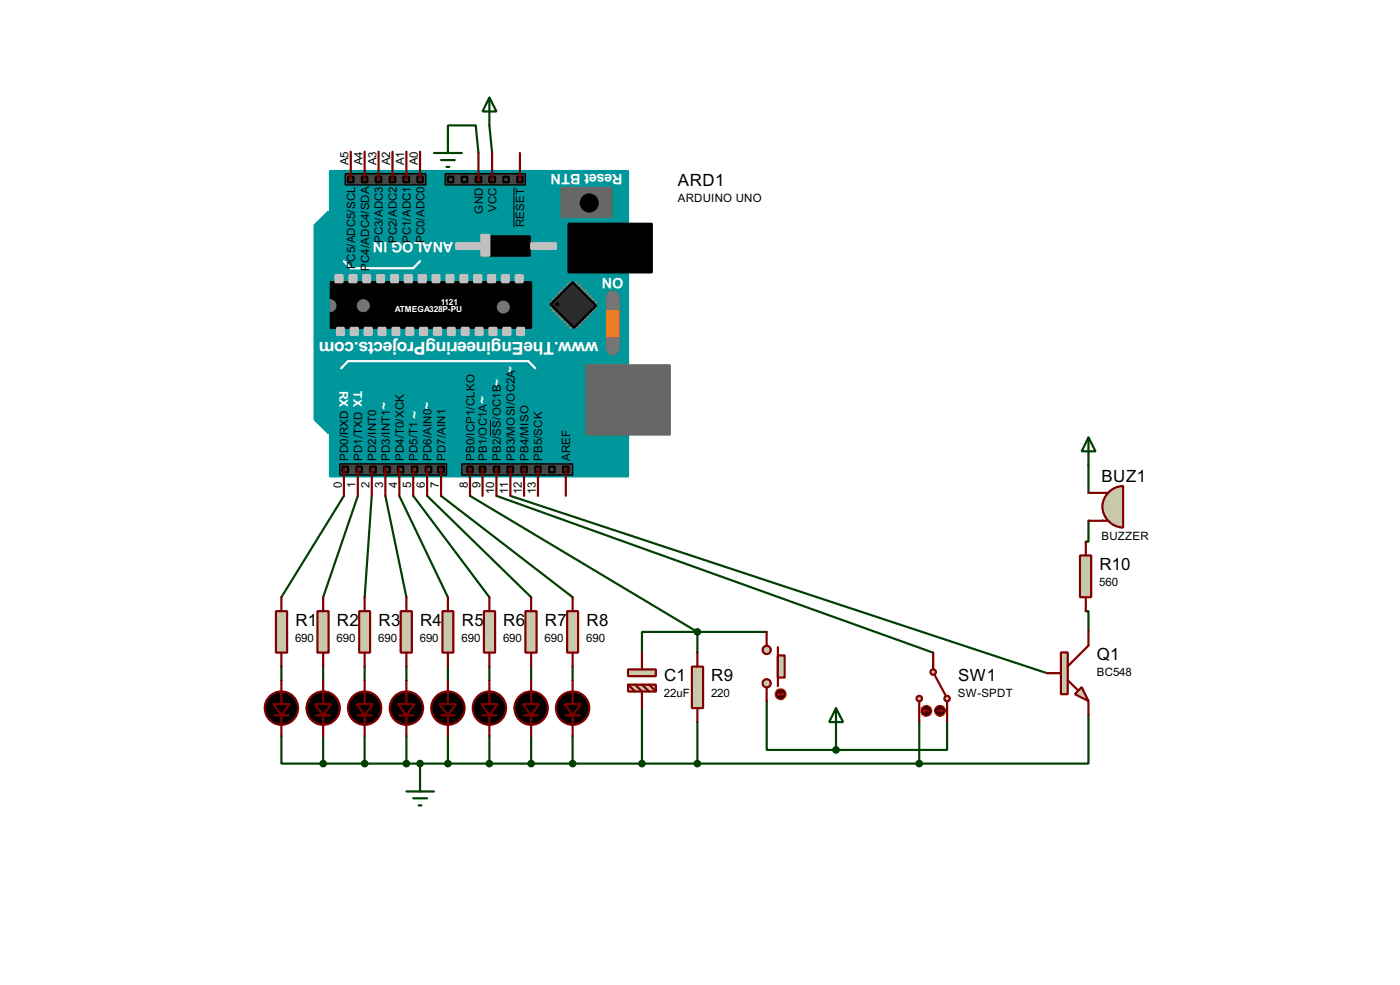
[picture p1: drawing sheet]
<svg xmlns="http://www.w3.org/2000/svg" width="256mm" height="180mm" viewBox="0 0 256 180" stroke-linecap="round" stroke-linejoin="round" font-family="sans-serif">
<g fill="none" stroke="#004000" stroke-width=".4">
<path d="M82.1 25.5v-2.5h5.1l.5 5M89.7 23l.5 5M63 90.8l-11.4 18.5M65.6 90.8l-6.4 18.5M68.1 90.8l-1.3 18.5M70.6 90.8l3.9 18.5M73.2 90.8l8.9 18.5M75.7 90.8l14 18.5M78.3 90.8l19 18.5M80.8 90.8l24.1 18.5M86.1 90.8l41.7 24.9M91 90.8l80 28.7"/>
<path d="M93.5 90.8l98.3 32.4M199.4 95.3v3.9h-.5M199.4 85.1v5.1M127.8 115.7h-10.2v3.8M127.8 115.7v3.8M127.8 115.7h12.7M198.9 111.9h.5v3.7M51.6 134.7v5.1h7.6M51.6 122v2.6M59.2 122v2.6M59.2 134.7v5.1M59.2 139.8h109.2"/>
<path d="M66.8 122v2.6M66.8 134.7v5.1M74.5 122v2.6M74.5 134.7v5.1M77 139.8v2.5M82.1 122v2.6M82.1 134.7v5.1M89.7 122v2.6M89.7 134.7v5.1M97.3 122v2.6M97.3 134.7v5.1M104.9 122v2.6"/>
<path d="M104.9 134.7v5.1M117.6 129.6v10.2M127.8 132.2v7.6M140.5 128.4v8.9h12.7M153.2 134.7v2.6M168.4 132.2v7.6M173.5 132.2v5.1h-20.3M199.4 130.9v8.9h-31"/>
</g>
<path d="M60.5 31.3h54.6v55.9h-54.6z" fill="#00979c" stroke="#00979c" stroke-width=".4"/>
<g fill="#686767" stroke="#686767" stroke-width=".4">
<path d="M107.5 66.9h15.2v12.7h-15.2z"/>
<path d="M102.9 34.4h9.1v5.3h-9.1z"/>
</g>
<path d="M60.5 51.7h36.8v8.3h-36.8zM88.2 43.3h8.9v3.5h-8.9zM104.2 41h15.2v8.9h-15.2z" fill="#000" stroke="#000" stroke-width=".4"/>
<path d="M63 47.8l1.3 1.3h11.4l1.3-1.3M62.5 67.4l1.3-1.3h33l1.3 1.3" fill="none" stroke="#fff" stroke-width=".4"/>
<g fill="#c0c0c0" stroke="#c0c0c0" stroke-width=".4">
<path d="M94.8 60h1.2v1.3h-1.2z"/>
<path d="M92.2 60h1.3v1.3h-1.3z"/>
<path d="M89.7 60h1.3v1.3h-1.3z"/>
<path d="M87.2 60h1.2v1.3h-1.2z"/>
<path d="M84.6 60h1.3v1.3h-1.3z"/>
<path d="M82.1 60h1.2v1.3h-1.2z"/>
<path d="M79.5 60h1.3v1.3h-1.3z"/>
<path d="M77 60h1.3v1.3h-1.3z"/>
<path d="M74.5 60h1.2v1.3h-1.2z"/>
<path d="M71.9 60h1.3v1.3h-1.3z"/>
<path d="M69.4 60h1.2v1.3h-1.2z"/>
<path d="M66.8 60h1.3v1.3h-1.3z"/>
<path d="M64.3 60h1.3v1.3h-1.3z"/>
<path d="M61.8 60h1.2v1.3h-1.2z"/>
<path d="M94.5 50.4h1.3v1.3h-1.3z"/>
<path d="M92 50.4h1.2v1.3h-1.2z"/>
<path d="M89.4 50.4h1.3v1.3h-1.3z"/>
<path d="M86.9 50.4h1.3v1.3h-1.3z"/>
<path d="M84.4 50.4h1.2v1.3h-1.2z"/>
<path d="M81.8 50.4h1.3v1.3h-1.3z"/>
<path d="M79.3 50.4h1.2v1.3h-1.2z"/>
<path d="M76.7 50.4h1.3v1.3h-1.3z"/>
<path d="M74.2 50.4h1.3v1.3h-1.3z"/>
<path d="M71.7 50.4h1.2v1.3h-1.2z"/>
<path d="M69.1 50.4h1.3v1.3h-1.3z"/>
<path d="M66.6 50.4h1.2v1.3h-1.2z"/>
<path d="M64 50.4h1.3v1.3h-1.3z"/>
<path d="M61.5 50.4h1.3v1.3h-1.3z"/>
<path d="M88.2 43h1.5v3.8h-1.5z"/>
<path d="M97.3 44.5h4.6v1.1h-4.6z"/>
<path d="M83.6 44.5h4.6v1.1h-4.6z"/>
</g>
<circle cx="107.9" cy="37.2" r="1.55" fill="#000" stroke="#000" stroke-width=".4"/>
<path d="M112.3 54.4v9.4" fill="none" stroke="#757575" stroke-width="2.6"/>
<path d="M111.3 57h2v4.6h-2z" fill="#ff8000" stroke="#ff8000" stroke-width=".4"/>
<g fill="none" stroke="#808080" stroke-width=".45">
<path d="M100.9 55.2l.5 .5M101.4 56l-.5 .5M101.4 54.7l.5 .5M101.9 56.5l-.5 .5M101.9 54.2l.5 .5M102.4 57l-.5 .5M102.4 53.7l.5 .5M102.9 57.5l-.5 .5M102.9 53.2l.5 .5M103.4 58l-.5 .5M103.4 52.7l.5 .5M103.9 58.5l-.5 .5"/>
<path d="M103.9 52.2l.5 .5M104.4 59l-.5 .5M104.4 51.7l.5 .5M104.9 59.5l-.5 .5M105.2 59.5l.5 .5M105.7 51.7l-.5 .5M105.7 59l.5 .5M106.2 52.2l-.5 .5M106.2 58.5l.5 .5M106.7 52.7l-.5 .5M106.7 58l.5 .5M107.2 53.2l-.5 .5"/>
<path d="M107.2 57.5l.5 .5M107.7 53.7l-.5 .5M107.7 57l.5 .5M108.2 54.2l-.5 .5M108.2 56.5l.5 .5M108.7 54.7l-.5 .5M108.7 56l.5 .5M109.2 55.2l-.5 .5"/>
</g>
<path d="M100.9 55.7l4-4 4.3 4.3-4 4z" fill-rule="evenodd" fill="#2c2c2c" stroke="#000" stroke-width=".4"/>
<circle cx="102.1" cy="55.7" r=".3" fill="#000" stroke="#000" stroke-width=".18"/>
<path d="M84.6 84.9h20.3v2.1h-20.3z" fill="#464646" stroke="#000" stroke-width=".25"/>
<circle cx="66.5" cy="56" r="1.1" fill="#757575" stroke="#757575" stroke-width=".18"/>
<g fill="#464646" stroke="#000" stroke-width=".4">
<path d="M103.2 85.4h1v1.1h-1z"/>
<path d="M98.1 85.4h1v1.1h-1z"/>
<path d="M95.5 85.4h1v1.1h-1z"/>
<path d="M93 85.4h1v1.1h-1z"/>
<path d="M90.5 85.4h1v1.1h-1z"/>
<path d="M87.9 85.4h1v1.1h-1z"/>
<path d="M100.6 85.4h1v1.1h-1z"/>
<path d="M85.6 85.4h1v1.1h-1z"/>
</g>
<g fill="#757575" stroke="#757575" stroke-width=".18">
<circle cx="92.2" cy="56.2" r="1.1"/>
<circle cx="60.4" cy="56" r="1.1"/>
</g>
<path d="M57.7 41.2l2.5-2.5v40.6l-2.5-2.5z" fill-rule="evenodd" fill="#00979c" stroke="#00979c" stroke-width=".4"/>
<g fill="#464646" stroke="#000" stroke-width=".25">
<path d="M81.6 31.8h14.7v2.1h-14.7z"/>
<path d="M62.3 84.9h19.5v2.1h-19.5z"/>
<path d="M63.3 31.8h14.7v2.1h-14.7z"/>
</g>
<g fill="#464646" stroke="#000" stroke-width=".4">
<path d="M92.2 32.4h1v1h-1z"/>
<path d="M87.2 32.4h1v1h-1z"/>
<path d="M82.1 32.4h1v1h-1z"/>
<path d="M84.6 32.4h1v1h-1z"/>
<path d="M89.7 32.4h1v1h-1z"/>
<path d="M94.8 32.4h1v1h-1z"/>
<path d="M80.3 85.4h1v1.1h-1z"/>
<path d="M78 85.4h1v1.1h-1z"/>
<path d="M75.5 85.4h1v1.1h-1z"/>
<path d="M72.9 85.4h1v1.1h-1z"/>
<path d="M70.4 85.4h1v1.1h-1z"/>
<path d="M67.8 85.4h1.1v1.1h-1.1z"/>
<path d="M65.3 85.4h1v1.1h-1z"/>
<path d="M62.8 85.4h1v1.1h-1z"/>
<path d="M76.5 32.4h1v1h-1z"/>
<path d="M73.9 32.4h1.1v1h-1.1z"/>
<path d="M71.4 32.4h1v1h-1z"/>
<path d="M68.9 32.4h1v1h-1z"/>
<path d="M66.3 32.4h1v1h-1z"/>
<path d="M63.8 32.4h1v1h-1z"/>
</g>
<g fill="none" stroke="#800000" stroke-width=".4">
<path d="M64.3 27.8v5.1M66.8 27.8v5.1M69.4 27.8v5.1M71.9 27.8v5.1M74.5 27.8v5.1M77 27.8v5.1M87.7 28v5.1M90.2 28v5.1M95.3 28v5.1M63 85.7v5.1M65.6 85.7v5.1M68.1 85.7v5.1"/>
<path d="M70.6 85.7v5.1M73.2 85.7v5.1M75.7 85.7v5.1M78.3 85.7v5.1M80.8 85.7v5.1M86.1 85.7v5.1M88.4 85.7v5.1M91 85.7v5.1M93.5 85.7v5.1M96 85.7v5.1M98.6 85.7v5.1M103.7 85.7v5.1"/>
</g>
<path d="M94.2 34.4v7.2M89.9 76.8v2.9" fill="none" stroke="#000" stroke-width=".18"/>
<path d="M50.6 111.9h2v7.6h-2z" fill="#c8c8aa" stroke="#800000" stroke-width=".4"/>
<path d="M51.6 109.3v2.6M51.6 119.5v2.5" fill="none" stroke="#800000" stroke-width=".4"/>
<path d="M58.2 111.9h2v7.6h-2z" fill="#c8c8aa" stroke="#800000" stroke-width=".4"/>
<path d="M59.2 109.3v2.6M59.2 119.5v2.5" fill="none" stroke="#800000" stroke-width=".4"/>
<path d="M65.8 111.9h2v7.6h-2z" fill="#c8c8aa" stroke="#800000" stroke-width=".4"/>
<path d="M66.8 109.3v2.6M66.8 119.5v2.5" fill="none" stroke="#800000" stroke-width=".4"/>
<path d="M73.4 111.9h2.1v7.6h-2.1z" fill="#c8c8aa" stroke="#800000" stroke-width=".4"/>
<path d="M74.5 109.3v2.6M74.5 119.5v2.5" fill="none" stroke="#800000" stroke-width=".4"/>
<path d="M81.1 111.9h2v7.6h-2z" fill="#c8c8aa" stroke="#800000" stroke-width=".4"/>
<path d="M82.1 109.3v2.6M82.1 119.5v2.5" fill="none" stroke="#800000" stroke-width=".4"/>
<path d="M88.7 111.9h2v7.6h-2z" fill="#c8c8aa" stroke="#800000" stroke-width=".4"/>
<path d="M89.7 109.3v2.6M89.7 119.5v2.5" fill="none" stroke="#800000" stroke-width=".4"/>
<path d="M96.3 111.9h2v7.6h-2z" fill="#c8c8aa" stroke="#800000" stroke-width=".4"/>
<path d="M97.3 109.3v2.6M97.3 119.5v2.5" fill="none" stroke="#800000" stroke-width=".4"/>
<path d="M103.9 111.9h2v7.6h-2z" fill="#c8c8aa" stroke="#800000" stroke-width=".4"/>
<g fill="none" stroke="#800000" stroke-width=".4">
<path d="M104.9 109.3v2.6M104.9 119.5v2.5M50.3 130.9h2.6M51.6 124.6v4.3M51.6 130.9v3.8M57.9 130.9h2.6M59.2 124.6v4.3M59.2 130.9v3.8M65.6 130.9h2.5M66.8 124.6v4.3M66.8 130.9v3.8M73.2 130.9h2.5"/>
<path d="M74.5 124.6v4.3M74.5 130.9v3.8M80.8 130.9h2.5M82.1 124.6v4.3M82.1 130.9v3.8M88.4 130.9h2.6M89.7 124.6v4.3M89.7 130.9v3.8M96 130.9h2.6M97.3 124.6v4.3M97.3 130.9v3.8M103.7 130.9h2.5"/>
<path d="M104.9 124.6v4.3M104.9 130.9v3.8"/>
</g>
<g fill="#000" stroke="#800000" stroke-width=".4">
<path d="M50.1 128.9h3l-1.5 2zM57.7 128.9h3l-1.5 2zM65.3 128.9h3.1l-1.6 2zM72.9 128.9h3.1l-1.5 2zM80.5 128.9h3.1l-1.5 2zM88.2 128.9h3l-1.5 2zM95.8 128.9h3l-1.5 2zM103.4 128.9h3.1l-1.6 2z"/>
<circle cx="51.5" cy="129.6" r="3.1"/>
<circle cx="59.2" cy="129.6" r="3.1"/>
<circle cx="66.8" cy="129.6" r="3.1"/>
<circle cx="74.4" cy="129.6" r="3.1"/>
<circle cx="82" cy="129.6" r="3.1"/>
<circle cx="89.6" cy="129.6" r="3.1"/>
<circle cx="97.3" cy="129.6" r="3.1"/>
<circle cx="104.9" cy="129.6" r="3.1"/>
</g>
<path d="M74.5 144.9h5M75.7 146.1h2.6M76.7 147.4h.5M77 142.3v2.6" fill="none" stroke="#004000" stroke-width=".4"/>
<g fill="#004000" stroke="#004000" stroke-width=".4">
<circle cx="76.9" cy="139.8" r=".5"/>
<circle cx="97.3" cy="139.8" r=".5"/>
<circle cx="89.6" cy="139.8" r=".5"/>
<circle cx="82" cy="139.8" r=".5"/>
<circle cx="74.4" cy="139.8" r=".5"/>
<circle cx="66.8" cy="139.8" r=".5"/>
<circle cx="59.2" cy="139.8" r=".5"/>
</g>
<g fill="#c8c8aa" stroke="#800000" stroke-width=".4">
<circle cx="140.4" cy="125.1" r=".75"/>
<circle cx="140.4" cy="119" r=".75"/>
</g>
<path d="M142.5 118.5v7.1" fill="none" stroke="#800000" stroke-width=".4"/>
<path d="M142.5 120h1.3v4h-1.3z" fill="#c8c8aa" stroke="#800000" stroke-width=".4"/>
<path d="M140.5 115.7v2.5M140.5 125.8v2.6" fill="none" stroke="#800000" stroke-width=".4"/>
<circle cx="143" cy="127.1" r="1" fill="#400000" stroke="#f00" stroke-width=".2"/>
<path d="M142.5 127.1h1M142.5 127.1l.3 .2M142.8 126.8l-.3 .3M143.3 126.8l.2 .3M143.5 127.1l-.2 .2" fill="none" stroke="#f00" stroke-width=".2"/>
<path d="M153.2 129.6l1.3 2.6h-2.6zM153.2 129.6v5.1" fill="none" stroke="#004000" stroke-width=".4"/>
<path d="M126.8 122h2v7.6h-2z" fill="#c8c8aa" stroke="#800000" stroke-width=".4"/>
<path d="M127.8 119.5v2.5M127.8 129.6v2.6" fill="none" stroke="#800000" stroke-width=".4"/>
<circle cx="104.9" cy="139.8" r=".5" fill="#004000" stroke="#004000" stroke-width=".4"/>
<g fill="#c8c8aa" stroke="#800000" stroke-width=".4">
<path d="M115.1 122.5h5.1v1.3h-5.1z"/>
<path d="M115.1 125.3h5.1v1.3h-5.1z"/>
</g>
<path d="M117.6 119.5v3M115.1 125.3l1.3 1.3M116.4 125.3l1.2 1.3v3M117.6 125.3l1.3 1.3M118.9 125.3l1.3 1.3" fill="none" stroke="#800000" stroke-width=".4"/>
<g fill="#004000" stroke="#004000" stroke-width=".4">
<circle cx="127.7" cy="115.7" r=".5"/>
<circle cx="117.6" cy="139.8" r=".5"/>
</g>
<circle cx="170.9" cy="123" r=".5" fill="#c8c8aa" stroke="#800000" stroke-width=".4"/>
<path d="M171 122v.5" fill="none" stroke="#800000" stroke-width=".4"/>
<circle cx="173.5" cy="127.9" r=".5" fill="#c8c8aa" stroke="#800000" stroke-width=".4"/>
<path d="M171.2 123.5l2.1 3.8M173.5 128.4v1.2" fill="none" stroke="#800000" stroke-width=".4"/>
<circle cx="168.4" cy="127.9" r=".5" fill="#c8c8aa" stroke="#800000" stroke-width=".4"/>
<path d="M171 119.5v2.5M168.4 128.4v3.8M173.5 129.6v2.6" fill="none" stroke="#800000" stroke-width=".4"/>
<circle cx="169.7" cy="130.1" r="1" fill="#400000" stroke="#f00" stroke-width=".2"/>
<path d="M169.2 130.1l.2 .3M169.2 130.1h1M169.4 129.9l-.2 .2" fill="none" stroke="#f00" stroke-width=".2"/>
<circle cx="172.2" cy="130.1" r="1" fill="#400000" stroke="#f00" stroke-width=".2"/>
<path d="M171.7 130.1h1M172.5 129.9l.2 .2M172.7 130.1l-.2 .3" fill="none" stroke="#f00" stroke-width=".2"/>
<g fill="#004000" stroke="#004000" stroke-width=".4">
<circle cx="127.7" cy="139.8" r=".5"/>
<circle cx="153.1" cy="137.3" r=".5"/>
</g>
<path d="M197.9 101.7h2v7.6h-2z" fill="#c8c8aa" stroke="#800000" stroke-width=".4"/>
<path d="M198.9 99.2v2.5M198.9 109.3v2.6" fill="none" stroke="#800000" stroke-width=".4"/>
<path d="M203.1 90.1a3.8 3.8 0 0 1 2.7-1.1v7.6a3.8 3.8 0 0 1-3.5-2.4 3.8 3.8 0 0 1 .8-4.1z" fill-rule="evenodd" fill="#c8c8aa" stroke="#800000" stroke-width=".4"/>
<path d="M199.4 95.3h3.6M199.4 90.2h3.6" fill="none" stroke="#800000" stroke-width=".4"/>
<circle cx="168.4" cy="139.8" r=".5" fill="#004000" stroke="#004000" stroke-width=".4"/>
<path d="M89.7 17.9l1.3 2.5h-2.6zM89.7 17.9v5.1M79.5 28h5.1M80.8 29.3h2.5M81.8 30.6h.5M82.1 25.5v2.5" fill="none" stroke="#004000" stroke-width=".4"/>
<path d="M198.2 125.8l1.2 2.5-2.5-1.2z" fill="#c8c8aa" stroke="#800000" stroke-width=".4"/>
<path d="M194.4 119.4h1.2v7.7h-1.2z" fill="#c8c8aa" stroke="#800000" stroke-width=".4"/>
<path d="M199.4 115.6v2.6l-3.8 3.8M191.8 123.2h2.6M195.6 124.5l1.8 1.8M199.4 128.3v2.6" fill="none" stroke="#800000" stroke-width=".4"/>
<path d="M199.4 80.1l1.3 2.5h-2.5zM199.4 80.1v5" fill="none" stroke="#004000" stroke-width=".4"/>
<text font-size="3.6" fill="#fff" x="109.7" y="62.7" transform="rotate(-180 109.7 62.7)">www.TheEngineeringProjects.com</text>
<g font-size="3.5">
<text x="124.2" y="34">ARD1</text>
<text x="201.8" y="88.2">BUZ1</text>
<text x="201.4" y="104.4">R10</text>
<text x="54.1" y="114.6">R1</text>
<text x="61.7" y="114.6">R2</text>
<text x="69.4" y="114.6">R3</text>
<text x="77" y="114.6">R4</text>
<text x="84.6" y="114.6">R5</text>
<text x="92.2" y="114.6">R6</text>
<text x="99.8" y="114.6">R7</text>
<text x="107.5" y="114.6">R8</text>
<text x="121.7" y="124.7">C1</text>
<text x="130.3" y="124.7">R9</text>
<text x="175.5" y="124.7">SW1</text>
<text x="201" y="120.9">Q1</text>
</g>
<g font-size="3" fill="#fff">
<text x="114" y="31.9" transform="rotate(-180 114 31.9)">Reset BTN</text>
<text x="83" y="44.3" transform="rotate(-180 83 44.3)">ANALOG IN</text>
<text x="114.2" y="50.9" transform="rotate(-180 114.2 50.9)">ON</text>
</g>
<g font-size="2.7" fill="#fff">
<text x="90.2" y="69.5" transform="rotate(90 90.2 69.5)">~</text>
<text x="92.6" y="66.9" transform="rotate(90 92.6 66.9)">~</text>
<text x="69.4" y="73.6" transform="rotate(90 69.4 73.6)">~</text>
<text x="75.1" y="75.3" transform="rotate(90 75.1 75.3)">~</text>
<text x="77.3" y="73.6" transform="rotate(90 77.3 73.6)">~</text>
<text x="87.5" y="72.5" transform="rotate(90 87.5 72.5)">~</text>
</g>
<g font-size="2.5" fill="#fff">
<text x="62.2" y="71.5" transform="rotate(90 62.2 71.5)">RX</text>
<text x="64.7" y="71.6" transform="rotate(90 64.7 71.6)">TX</text>
</g>
<g font-size="2.4">
<text x="63.9" y="30.3" transform="rotate(-90 63.9 30.3)">A5</text>
<text x="66.4" y="30.3" transform="rotate(-90 66.4 30.3)">A4</text>
<text x="69" y="30.3" transform="rotate(-90 69 30.3)">A3</text>
<text x="71.5" y="30.3" transform="rotate(-90 71.5 30.3)">A2</text>
<text x="74.1" y="30.3" transform="rotate(-90 74.1 30.3)">A1</text>
<text x="76.6" y="30.3" transform="rotate(-90 76.6 30.3)">A0</text>
<text x="88.5" y="39.1" transform="rotate(-90 88.5 39.1)">GND</text>
<text x="91" y="38.9" transform="rotate(-90 91 38.9)">VCC</text>
<text x="96.1" y="41.6" transform="rotate(-90 96.1 41.6)">RESET</text>
<text x="124.2" y="36.9">ARDUINO UNO</text>
<text x="70.2" y="44.5" transform="rotate(-90 70.2 44.5)">PC3/ADC3</text>
<text x="72.7" y="44.5" transform="rotate(-90 72.7 44.5)">PC2/ADC2</text>
<text x="75.3" y="44.5" transform="rotate(-90 75.3 44.5)">PC1/ADC1</text>
<text x="77.8" y="44.5" transform="rotate(-90 77.8 44.5)">PC0/ADC0</text>
<text x="65.1" y="49.3" transform="rotate(-90 65.1 49.3)">PC5/ADC5/SCL</text>
<text x="67.6" y="49.6" transform="rotate(-90 67.6 49.6)">PC4/ADC4/SDA</text>
<text x="62.6" y="89.4" transform="rotate(-90 62.6 89.4)">0</text>
<text x="63.8" y="84.4" transform="rotate(-90 63.8 84.4)">PD0/RXD</text>
<text x="65.2" y="89.4" transform="rotate(-90 65.2 89.4)">1</text>
<text x="66.4" y="84.4" transform="rotate(-90 66.4 84.4)">PD1/TXD</text>
<text x="67.7" y="89.4" transform="rotate(-90 67.7 89.4)">2</text>
<text x="68.9" y="84.4" transform="rotate(-90 68.9 84.4)">PD2/INT0</text>
<text x="70.2" y="89.3" transform="rotate(-90 70.2 89.3)">3</text>
<text x="71.4" y="84.4" transform="rotate(-90 71.4 84.4)">PD3/INT1</text>
<text x="72.8" y="89.4" transform="rotate(-90 72.8 89.4)">4</text>
<text x="74" y="84.4" transform="rotate(-90 74 84.4)">PD4/T0/XCK</text>
<text x="75.3" y="89.4" transform="rotate(-90 75.3 89.4)">5</text>
<text x="76.5" y="84.4" transform="rotate(-90 76.5 84.4)">PD5/T1</text>
<text x="77.9" y="89.4" transform="rotate(-90 77.9 89.4)">6</text>
<text x="79.1" y="84.4" transform="rotate(-90 79.1 84.4)">PD6/AIN0</text>
<text x="80.4" y="89.4" transform="rotate(-90 80.4 89.4)">7</text>
<text x="81.6" y="84.4" transform="rotate(-90 81.6 84.4)">PD7/AIN1</text>
<text x="85.7" y="89.4" transform="rotate(-90 85.7 89.4)">8</text>
<text x="86.9" y="84.4" transform="rotate(-90 86.9 84.4)">PB0/ICP1/CLKO</text>
<text x="88" y="89.3" transform="rotate(-90 88 89.3)">9</text>
<text x="89.2" y="84.4" transform="rotate(-90 89.2 84.4)">PB1/OC1A</text>
<text x="91.8" y="84.4" transform="rotate(-90 91.8 84.4)">PB2/SS/OC1B</text>
<text x="94.3" y="84.4" transform="rotate(-90 94.3 84.4)">PB3/MOSI/OC2A</text>
<text x="96.8" y="84.4" transform="rotate(-90 96.8 84.4)">PB4/MISO</text>
<text x="99.4" y="84.4" transform="rotate(-90 99.4 84.4)">PB5/SCK</text>
<text x="104.5" y="84.4" transform="rotate(-90 104.5 84.4)">AREF</text>
<text x="90.5" y="90.5" transform="rotate(-90 90.5 90.5)">10</text>
<text x="93.1" y="90.3" transform="rotate(-90 93.1 90.3)">11</text>
<text x="95.6" y="90.5" transform="rotate(-90 95.6 90.5)">12</text>
<text x="98.1" y="90.5" transform="rotate(-90 98.1 90.5)">13</text>
<text x="201.8" y="98.8">BUZZER</text>
<text x="201.4" y="107.3">560</text>
<text x="54.1" y="117.5">690</text>
<text x="61.7" y="117.5">690</text>
<text x="69.3" y="117.5">690</text>
<text x="76.9" y="117.5">690</text>
<text x="84.6" y="117.5">690</text>
<text x="92.2" y="117.5">690</text>
<text x="99.8" y="117.5">690</text>
<text x="107.4" y="117.5">690</text>
<text x="200.9" y="123.8">BC548</text>
<text x="121.6" y="127.6">22uF</text>
<text x="130.3" y="127.6">220</text>
<text x="175.5" y="127.6">SW-SPDT</text>
</g>
<g font-size="1.7" fill="#fff">
<text x="72.3" y="57.1">ATMEGA328P-PU</text>
<text x="80.8" y="55.8">1121</text>
</g>
</svg>
